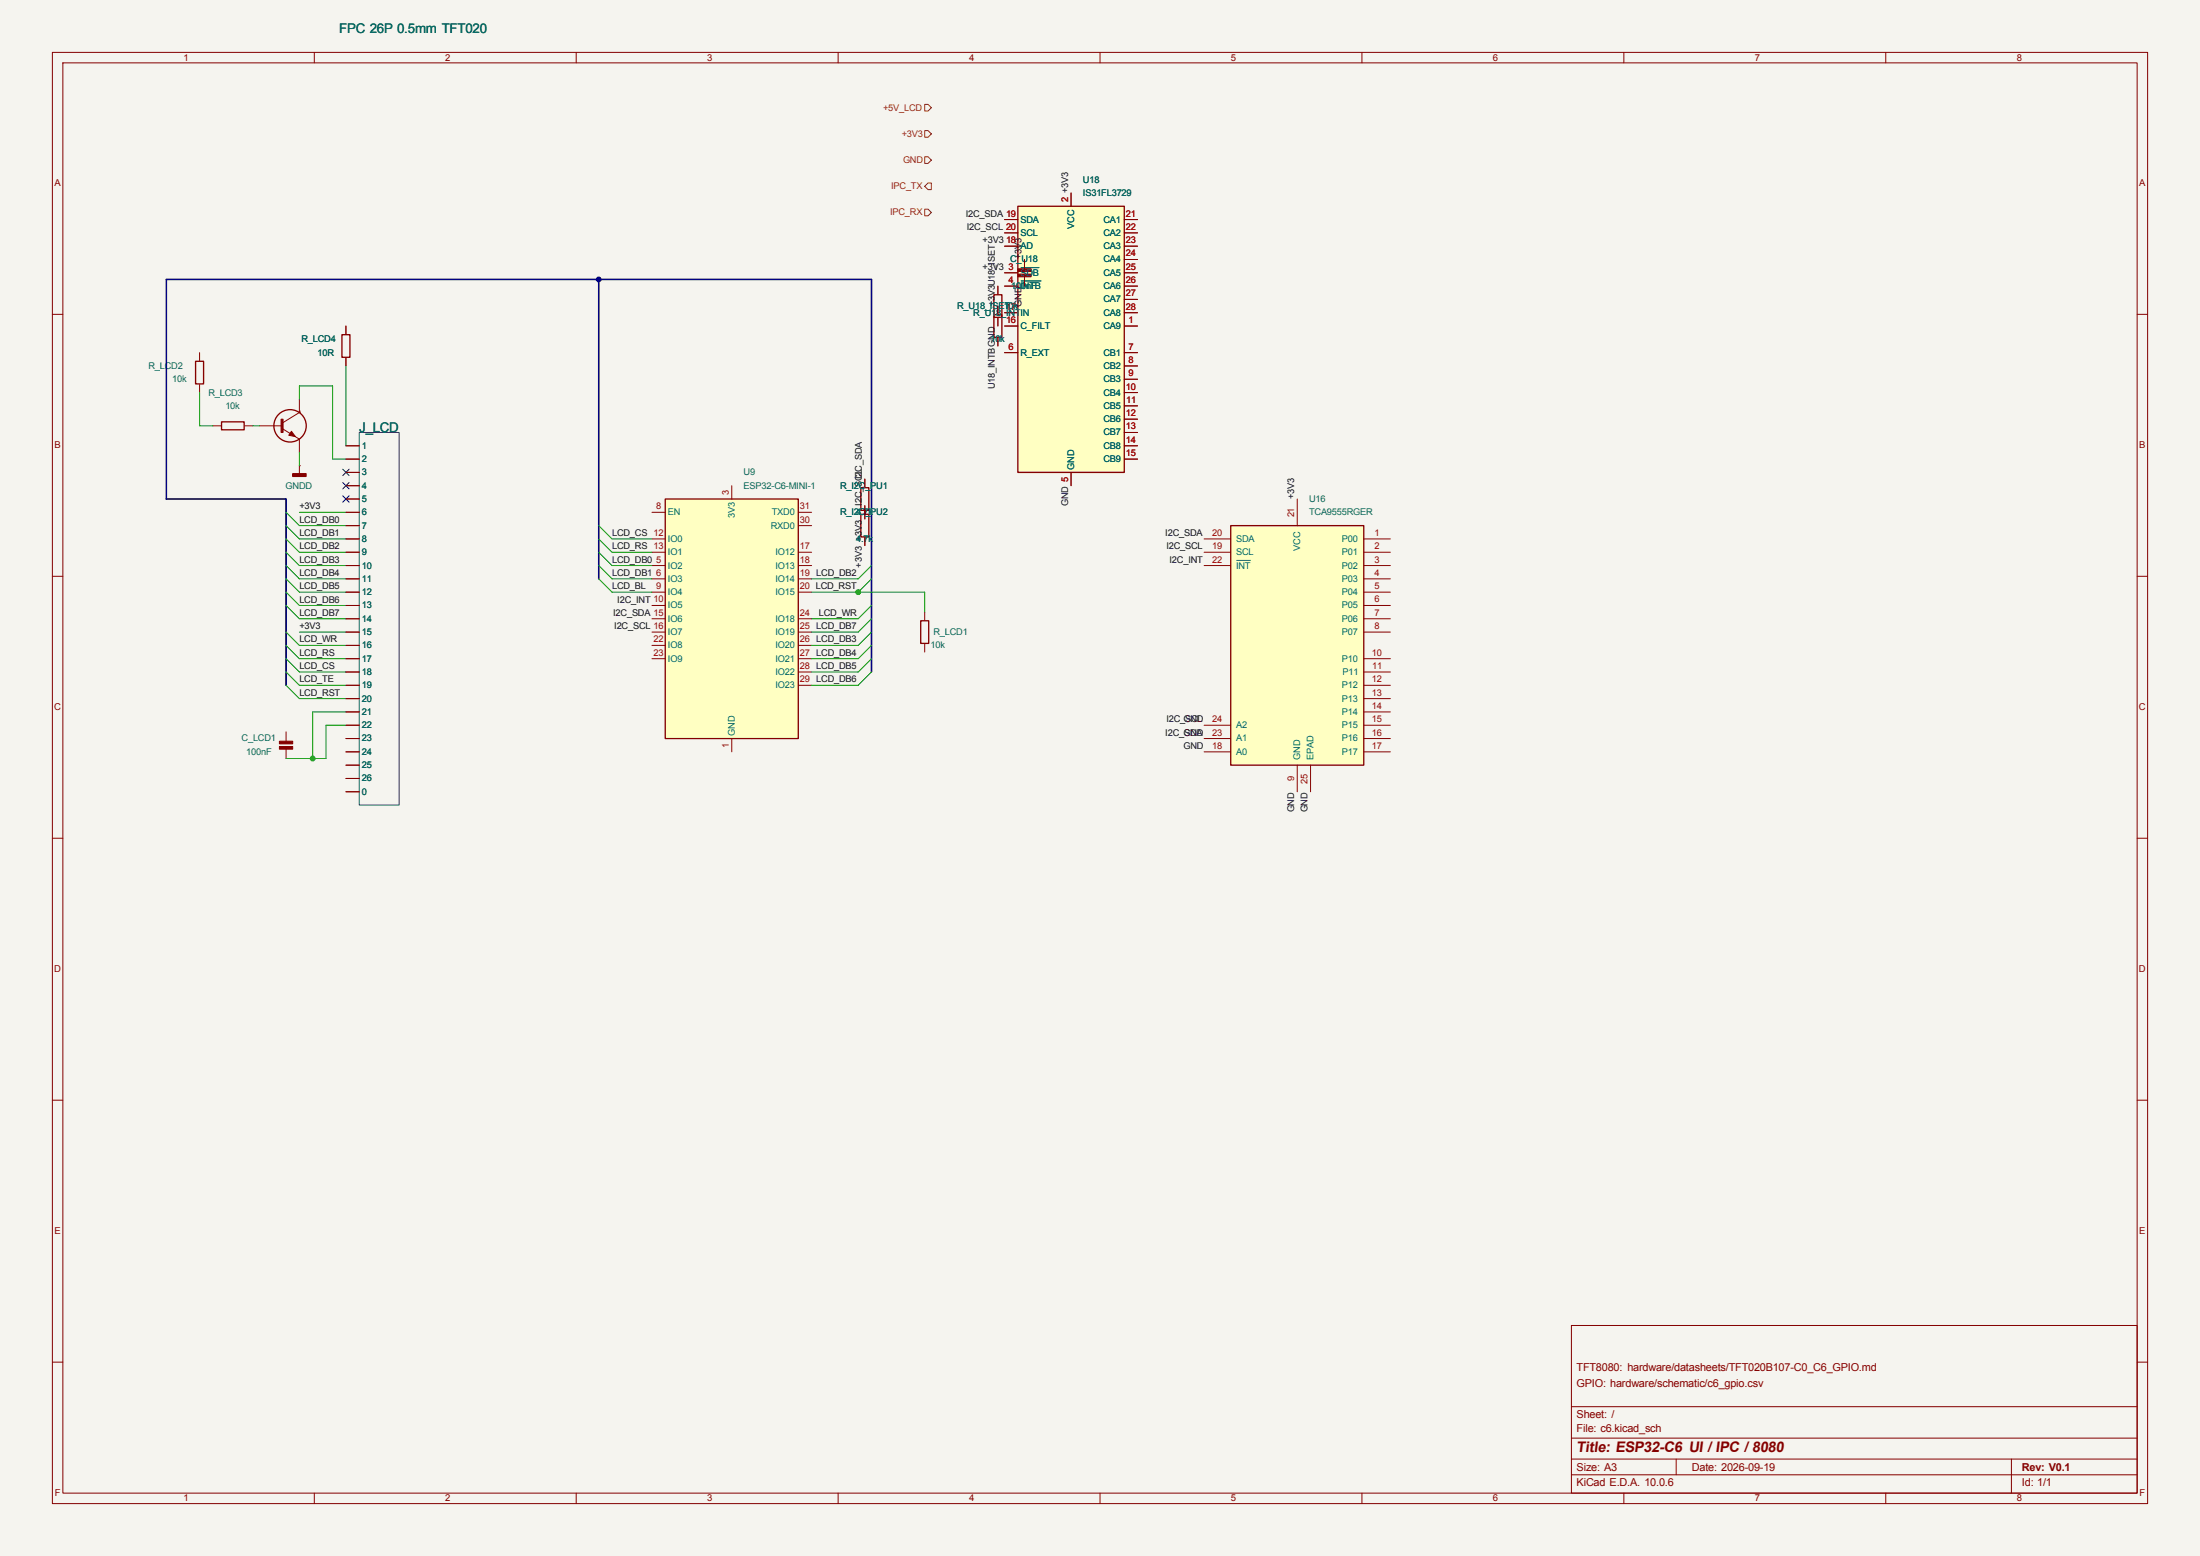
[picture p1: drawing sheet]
<svg xmlns="http://www.w3.org/2000/svg" width="420mm" height="297mm" viewBox="0 0 420 297" stroke-linecap="round" stroke-linejoin="round" font-family="sans-serif">
<path d="M0 0h420v297h-420z" fill="#f5f4ef" stroke="#f5f4ef" stroke-width=".19"/>
<g fill="none" stroke="#840000" stroke-width=".19">
<path d="M10 10h400v277h-400zM12 12h396v273h-396zM60 10v2M110 10v2M160 10v2M210 10v2M260 10v2M310 10v2M360 10v2M190.5 58.4v1.5M10 60h2M57.1 78.5h.1"/>
<path d="M57.1 78.7h.1M57.1 76.2v2.5M57.1 78.7l-3.3 2.1M190.5 64.5v1.5M408 60h2M49.5 81.3h4.3M53.8 81.8l3.3 2v2.6M57.1 88.9h.1M57.1 88.9v1.5M10 110h2M176.5 116.8v1.6M408 110h2"/>
<path d="M54.6 139.7v2M176.5 122.9v1.6M10 160h2M54.6 142.7v2.1M408 160h2M10 210h2M408 210h2M300 253h108v32h-108zM10 260h2M300 278.5h108M300 274.5h108M300 268.5h108"/>
<path d="M320 278.5v3M384 278.5v6.5M408 260h2M60 285v2M110 285v2M160 285v2M210 285v2M260 285v2M300 281.5h108M310 285v2M360 285v2"/>
</g>
<g fill="none" stroke="#840000" stroke-width=".25">
<path d="M189.7 60.1h1.6v4.3h-1.6zM175.8 118.5h1.5v4.3h-1.5z"/>
<circle cx="55.4" cy="81.3" r="3.1"/>
</g>
<g fill="#840000" stroke="#840000" stroke-width=".19">
<path d="M53.3 141.5h2.6v.5h-2.6z"/>
<path d="M53.3 142.5h2.6v.5h-2.6z"/>
<path d="M53.7 80h.3v2.6h-.3z"/>
<path d="M55.6 82.3l.8 1-1.3-.2z"/>
</g>
<path d="M55.9 90.4h2.5v.5h-2.5z" fill="#840000" stroke="#840000" stroke-width=".25"/>
<path d="M234.9 100.3h25.4v45.8h-25.4z" fill="#ffffc2"/>
<path d="M37.3 69h1.6v4.3h-1.6zM65.3 63.9h1.5v4.3h-1.5zM42.3 80.5h4.3v1.5h-4.3zM164.3 93.1h1.6v4.3h-1.6zM164.3 98.2h1.6v4.3h-1.6zM234.9 100.3h25.4v45.8h-25.4z" fill="none" stroke="#840000" stroke-width=".25"/>
<g fill="none" stroke="#840000" stroke-width=".19">
<path d="M38.1 67.3v1.5M38.1 73.4v1.5M66 62.2v1.6M66 68.3v1.6M40.6 81.3h1.6M46.7 81.3h1.6M165.1 91.4v1.6M165.1 96.5v2.6M247.6 95.3v5M165.1 102.6v1.5M229.9 102.9h5M229.9 105.4h5"/>
<path d="M229.9 108h5M260.3 102.9h5.1M260.3 105.4h5.1M260.3 108h5.1M260.3 110.5h5.1M260.3 113h5.1M260.3 115.6h5.1M260.3 118.1h5.1M229.9 138.4h5M260.3 120.7h5.1M260.3 125.7h5.1M260.3 128.3h5.1"/>
<path d="M260.3 130.8h5.1M260.3 133.4h5.1M260.3 135.9h5.1M260.3 138.4h5.1M229.9 141h5M229.9 143.5h5M247.6 146.1v5M250.2 146.1v5M260.3 141h5.1M260.3 143.5h5.1"/>
</g>
<path d="M236.1 107h2.6" fill="none" stroke="#006464" stroke-width=".19"/>
<path d="M127 95.3h25.4v45.7h-25.4z" fill="#ffffc2"/>
<path d="M127 95.3h25.4v45.7h-25.4z" fill="none" stroke="#840000" stroke-width=".25"/>
<g fill="none" stroke="#840000" stroke-width=".19">
<path d="M124.5 97.8h2.5M139.7 92.7v2.6M152.4 97.8h2.5M124.5 108h2.5M124.5 110.5h2.5M124.5 113h2.5M124.5 115.6h2.5M124.5 102.9h2.5M124.5 105.4h2.5M124.5 118.1h2.5M152.4 108h2.5M152.4 110.5h2.5"/>
<path d="M152.4 113h2.5M152.4 105.4h2.5M152.4 118.1h2.5M152.4 100.3h2.5M124.5 120.7h2.5M124.5 123.2h2.5M124.5 125.7h2.5M152.4 120.7h2.5M152.4 123.2h2.5M152.4 125.7h2.5M152.4 128.3h2.5M152.4 130.8h2.5"/>
<path d="M139.7 141v2.5"/>
</g>
<path d="M194.3 39.4h20.3v50.8h-20.3z" fill="#ffffc2"/>
<path d="M194.3 39.4h20.3v50.8h-20.3zM189.7 56.3h1.6v4.3h-1.6z" fill="none" stroke="#840000" stroke-width=".25"/>
<g fill="none" stroke="#840000" stroke-width=".19">
<path d="M204.5 36.8v2.6M190.5 54.6v1.5M190.5 58.4v1.5M191.8 52.1h2.5M191.8 54.6h2.5M191.8 59.7h2.5M191.8 47h2.5M191.8 41.9h2.5M191.8 44.5h2.5M195.6 49.5v2.1M195.6 52.6v2M214.6 52.1h2.6"/>
<path d="M214.6 54.6h2.6M214.6 59.7h2.6M214.6 47h2.6M214.6 41.9h2.6M214.6 44.5h2.6M214.6 49.5h2.6M214.6 57.2h2.6M66 62.2v1.6M66 68.3v1.6M190.5 60.7v1.5M190.5 64.5v1.5M191.8 62.2h2.5"/>
<path d="M191.8 67.3h2.5M214.6 62.2h2.6M214.6 67.3h2.6M214.6 69.9h2.6M214.6 72.4h2.6M214.6 74.9h2.6M214.6 77.5h2.6M66 85.1h2.6M66 87.6h2.6M66 90.2h2.6M66 92.7h2.6M66 95.3h2.6"/>
<path d="M66 97.8h2.6M165.1 91.4v1.6M165.1 96.5v2.6M204.5 90.2v2.5M214.6 80h2.6M214.6 82.6h2.6M214.6 85.1h2.6M214.6 87.6h2.6M66 100.3h2.6M66 102.9h2.6M66 105.4h2.6M66 108h2.6"/>
<path d="M66 110.5h2.6M66 113h2.6M66 115.6h2.6M66 118.1h2.6M165.1 102.6v1.5M66 120.7h2.6M66 123.2h2.6M66 125.7h2.6M66 128.3h2.6M66 130.8h2.6M66 133.4h2.6M66 135.9h2.6"/>
<path d="M66 138.4h2.6M66 151.1h2.6M66 141h2.6M66 143.5h2.6M66 146.1h2.6M66 148.6h2.6"/>
</g>
<path d="M194.9 51.1h3.4M194.9 53.6h3.8" fill="none" stroke="#006464" stroke-width=".19"/>
<path d="M68.6 82.6h7.6v71.1h-7.6z" fill="none" stroke="#1f4769" stroke-width=".19"/>
<g fill="#840000" stroke="#840000" stroke-width=".19">
<path d="M194.3 51.3h2.5v.5h-2.5z"/>
<path d="M194.3 52.3h2.5v.5h-2.5z"/>
</g>
<path d="M176.5 19.9h.7l.6 .7-.6 .6h-.7zM176.5 29.9h.7l.6 .7-.6 .6h-.7zM176.5 24.9h.7l.6 .7-.6 .6h-.7zM176.5 39.9h.7l.6 .7-.6 .6h-.7zM177.2 34.9h.6v1.3h-.6l-.7-.6z" fill="none" stroke="#725600" stroke-width=".19"/>
<path d="M114.3 53.3v57.2M166.4 128.3v-75h-134.7v42h22.9v35.5" fill="none" stroke="#000084" stroke-width=".3"/>
<g fill="none" stroke="#009600" stroke-width=".19">
<path d="M38.1 74.9v6.4h2.5M57.1 76.2v-2.5h6.4v13.9h2.5M66 69.9v15.2M48.3 81.3h1.2M54.6 97.8l2.5 2.5h8.9M57.1 97.8h8.9M57.1 86.4v2.5M54.6 115.6l2.5 2.5h8.9M54.6 110.5l2.5 2.5h8.9M54.6 100.3l2.5 2.6h8.9M54.6 102.9l2.5 2.5h8.9M54.6 108l2.5 2.5h8.9"/>
<path d="M54.6 105.4l2.5 2.6h8.9M54.6 113l2.5 2.6h8.9M114.3 110.5l2.5 2.5h7.7M114.3 100.3l2.5 2.6h7.7M114.3 102.9l2.5 2.5h7.7M114.3 108l2.5 2.5h7.7M114.3 105.4l2.5 2.6h7.7M154.9 113h21.6v3.8M166.4 115.6l-2.6 2.5h-8.9M166.4 118.1l-2.6 2.6h-8.9M166.4 108l-2.6 2.5h-8.9M166.4 110.5l-2.6 2.5"/>
<path d="M54.6 123.2l2.5 2.5h8.9M54.6 120.7l2.5 2.5h8.9M54.6 128.3l2.5 2.5h8.9M54.6 125.7l2.5 2.6h8.9M54.6 130.8l2.5 2.6h8.9M57.1 120.7h8.9M66 138.4h-3.8v6.4h-7.6M66 135.9h-6.3v8.9M166.4 123.2l-2.6 2.5h-8.9M166.4 120.7l-2.6 2.5h-8.9M166.4 128.3l-2.6 2.5h-8.9M166.4 125.7l-2.6 2.6h-8.9"/>
</g>
<path d="M65.4 92.1l1.2 1.2M65.4 89.6l1.2 1.2M65.4 94.6l1.2 1.3M66.6 92.1l-1.2 1.2M66.6 89.6l-1.2 1.2M66.6 94.6l-1.2 1.3" fill="none" stroke="#000084" stroke-width=".19"/>
<g fill="#009600" stroke="#009600" stroke-width=".19">
<circle cx="163.8" cy="113" r=".46"/>
<circle cx="59.7" cy="144.8" r=".46"/>
</g>
<circle cx="114.3" cy="53.3" r=".46" fill="#000084" stroke="#000084" stroke-width=".19"/>
<text font-size="2.8" fill="#840000" x="301" y="277.2">Title: ESP32-C6 UI / IPC / 8080</text>
<g font-size="2.5" fill="#006464">
<text x="64.8" y="6.2">FPC 26P 0.5mm TFT020</text>
<text x="68.6" y="82.4">J_LCD</text>
</g>
<g font-size="2.1" fill="#840000">
<text x="301" y="261.7">TFT8080: hardware/datasheets/TFT020B107-C0_C6_GPIO.md</text>
<text x="301" y="264.7">GPIO: hardware/schematic/c6_gpio.csv</text>
<text x="301" y="273.4">File: c6.kicad_sch</text>
<text x="301" y="270.7">Sheet: /</text>
<text x="301" y="280.8">Size: A3</text>
<text x="323" y="280.8">Date: 2026-09-19</text>
<text x="386" y="280.8">Rev: V0.1</text>
<text x="301" y="283.6">KiCad E.D.A. 10.0.6</text>
<text x="386" y="283.6">Id: 1/1</text>
</g>
<g font-size="1.8" fill="#840000">
<text x="35" y="11.6">1</text>
<text x="85" y="11.6">2</text>
<text x="135" y="11.6">3</text>
<text x="185" y="11.6">4</text>
<text x="235" y="11.6">5</text>
<text x="285" y="11.6">6</text>
<text x="335" y="11.6">7</text>
<text x="385" y="11.6">8</text>
<text x="10.4" y="35.6">A</text>
<text x="408.4" y="35.6">A</text>
<text x="10.4" y="85.6">B</text>
<text x="408.4" y="85.6">B</text>
<text x="10.3" y="135.6">C</text>
<text x="408.3" y="135.6">C</text>
<text x="10.3" y="185.6">D</text>
<text x="408.3" y="185.6">D</text>
<text x="10.4" y="235.6">E</text>
<text x="408.4" y="235.6">E</text>
<text x="10.4" y="285.6">F</text>
<text x="35" y="286.6">1</text>
<text x="85" y="286.6">2</text>
<text x="135" y="286.6">3</text>
<text x="185" y="286.6">4</text>
<text x="235" y="286.6">5</text>
<text x="285" y="286.6">6</text>
<text x="335" y="286.6">7</text>
<text x="385" y="286.6">8</text>
<text x="408.4" y="285.6">F</text>
</g>
<g font-size="1.8" fill="#725600">
<text x="168.6" y="21.1">+5V_LCD</text>
<text x="172.1" y="26.1">+3V3</text>
<text x="172.4" y="31.1">GND</text>
<text x="169.9" y="41.1">IPC_RX</text>
<text x="170.1" y="36.1">IPC_TX</text>
</g>
<g font-size="1.8" fill="#006464">
<text x="206.7" y="34.9">U18</text>
<text x="206.7" y="37.4">IS31FL3729</text>
<text x="194.8" y="47.6">AD</text>
<text x="194.8" y="42.5">SDA</text>
<text x="194.8" y="45">SCL</text>
<text x="205" y="43.6" transform="rotate(-90 205 43.6)">VCC</text>
<text x="210.7" y="42.5">CA1</text>
<text x="210.7" y="45">CA2</text>
<text x="210.7" y="47.6">CA3</text>
<text x="192.8" y="50.1">C_U18</text>
<text x="194.8" y="52.6">SDB</text>
<text x="210.7" y="50.1">CA4</text>
<text x="210.7" y="52.6">CA5</text>
<text x="182.7" y="59">R_U18_ISET17</text>
<text x="191.6" y="59">10k</text>
<text x="193.1" y="55.2">100nF</text>
<text x="194.8" y="55.2">INTB</text>
<text x="210.7" y="55.2">CA6</text>
<text x="210.7" y="57.7">CA7</text>
<text x="57.6" y="65.3">R_LCD4</text>
<text x="185.8" y="60.3">R_U18_INT</text>
<text x="189.1" y="65.3">10k</text>
<text x="194.8" y="62.8">C_FILT</text>
<text x="194.8" y="60.3">IN</text>
<text x="210.7" y="62.8">CA9</text>
<text x="210.7" y="60.3">CA8</text>
<text x="28.3" y="70.4">R_LCD2</text>
<text x="60.6" y="67.9">10R</text>
<text x="194.8" y="67.9">R_EXT</text>
<text x="210.7" y="67.9">CB1</text>
<text x="210.7" y="70.4">CB2</text>
<text x="32.9" y="73">10k</text>
<text x="39.8" y="75.5">R_LCD3</text>
<text x="210.7" y="73">CB3</text>
<text x="210.7" y="75.5">CB4</text>
<text x="43" y="78">10k</text>
<text x="210.7" y="78">CB5</text>
<text x="210.7" y="80.6">CB6</text>
<text x="210.7" y="83.1">CB7</text>
<text x="69.1" y="85.7">1</text>
<text x="69.1" y="88.2">2</text>
<text x="205" y="89.7" transform="rotate(-90 205 89.7)">GND</text>
<text x="210.7" y="85.7">CB8</text>
<text x="210.7" y="88.2">CB9</text>
<text x="54.5" y="93.3">GNDD</text>
<text x="69.1" y="90.7">3</text>
<text x="69.1" y="93.3">4</text>
<text x="69.1" y="95.8">5</text>
<text x="142" y="90.7">U9</text>
<text x="142" y="93.3">ESP32-C6-MINI-1</text>
<text x="160.4" y="93.3">R_I2C_PU1</text>
<text x="249.9" y="95.8">U16</text>
<text x="69.1" y="98.4">6</text>
<text x="69.1" y="100.9">7</text>
<text x="127.5" y="98.4">EN</text>
<text x="140.3" y="98.9" transform="rotate(-90 140.3 98.9)">3V3</text>
<text x="147.2" y="100.9">RXD0</text>
<text x="147.4" y="98.4">TXD0</text>
<text x="160.4" y="98.4">R_I2C_PU2</text>
<text x="163.4" y="98.4">4.7k</text>
<text x="249.9" y="98.4">TCA9555RGER</text>
<text x="69.1" y="103.4">8</text>
<text x="69.1" y="106">9</text>
<text x="127.5" y="103.4">IO0</text>
<text x="127.5" y="106">IO1</text>
<text x="148" y="106">IO12</text>
<text x="163.4" y="103.4">4.7k</text>
<text x="236" y="106">SCL</text>
<text x="236" y="103.4">SDA</text>
<text x="248.2" y="105.1" transform="rotate(-90 248.2 105.1)">VCC</text>
<text x="256.2" y="103.4">P00</text>
<text x="256.2" y="106">P01</text>
<text x="69.1" y="108.5">10</text>
<text x="69.1" y="111.1">11</text>
<text x="69.1" y="113.6">12</text>
<text x="127.5" y="108.5">IO2</text>
<text x="127.5" y="111.1">IO3</text>
<text x="127.5" y="113.6">IO4</text>
<text x="148" y="108.5">IO13</text>
<text x="148" y="111.1">IO14</text>
<text x="148" y="113.6">IO15</text>
<text x="236" y="108.5">INT</text>
<text x="256.2" y="108.5">P02</text>
<text x="256.2" y="111.1">P03</text>
<text x="256.2" y="113.6">P04</text>
<text x="69.1" y="116.1">13</text>
<text x="69.1" y="118.7">14</text>
<text x="127.5" y="116.1">IO5</text>
<text x="127.5" y="118.7">IO6</text>
<text x="148" y="118.7">IO18</text>
<text x="256.2" y="116.1">P05</text>
<text x="256.2" y="118.7">P06</text>
<text x="69.1" y="121.2">15</text>
<text x="69.1" y="123.8">16</text>
<text x="127.5" y="121.2">IO7</text>
<text x="127.5" y="123.8">IO8</text>
<text x="148" y="121.2">IO19</text>
<text x="148" y="123.8">IO20</text>
<text x="177.6" y="123.8">10k</text>
<text x="178.2" y="121.2">R_LCD1</text>
<text x="256.2" y="121.2">P07</text>
<text x="69.1" y="126.3">17</text>
<text x="69.1" y="128.8">18</text>
<text x="69.1" y="131.4">19</text>
<text x="127.5" y="126.3">IO9</text>
<text x="148" y="126.3">IO21</text>
<text x="148" y="128.8">IO22</text>
<text x="148" y="131.4">IO23</text>
<text x="256.2" y="126.3">P10</text>
<text x="256.2" y="131.4">P12</text>
<text x="256.3" y="128.8">P11</text>
<text x="69.1" y="133.9">20</text>
<text x="69.1" y="136.5">21</text>
<text x="256.2" y="133.9">P13</text>
<text x="256.2" y="136.5">P14</text>
<text x="46.1" y="141.5">C_LCD1</text>
<text x="69.1" y="139">22</text>
<text x="69.1" y="141.5">23</text>
<text x="140.3" y="140.5" transform="rotate(-90 140.3 140.5)">GND</text>
<text x="236" y="141.5">A1</text>
<text x="236" y="139">A2</text>
<text x="256.2" y="139">P15</text>
<text x="256.2" y="141.5">P16</text>
<text x="47" y="144.1">100nF</text>
<text x="69.1" y="144.1">24</text>
<text x="69.1" y="146.6">25</text>
<text x="69.1" y="149.2">26</text>
<text x="236" y="144.1">A0</text>
<text x="248.2" y="145" transform="rotate(-90 248.2 145)">GND</text>
<text x="250.8" y="145" transform="rotate(-90 250.8 145)">EPAD</text>
<text x="256.2" y="144.1">P17</text>
<text x="69.1" y="151.7">0</text>
</g>
<g font-size="1.8" fill="#0f0f0f">
<text x="184.4" y="41.3">I2C_SDA 19</text>
<text x="184.6" y="43.9">I2C_SCL 20</text>
<text x="187.6" y="46.4">+3V3</text>
<text x="187.6" y="51.5">+3V3</text>
<text x="195" y="49.5" transform="rotate(-90 195 49.5)">+3V3</text>
<text x="189.9" y="58.4" transform="rotate(-90 189.9 58.4)">+3V3U18_ISET</text>
<text x="195" y="58.6" transform="rotate(-90 195 58.6)">GND</text>
<text x="189.9" y="74.3" transform="rotate(-90 189.9 74.3)">U18_INTBGND</text>
<text x="164.5" y="91.4" transform="rotate(-90 164.5 91.4)">I2C_SDA</text>
<text x="247.1" y="95.2" transform="rotate(-90 247.1 95.2)">+3V3</text>
<text x="57.1" y="99.8">LCD_DB0</text>
<text x="57.1" y="97.2">+3V3</text>
<text x="164.5" y="96.5" transform="rotate(-90 164.5 96.5)">I2C_SCL</text>
<text x="203.9" y="96.7" transform="rotate(-90 203.9 96.7)">GND 5</text>
<text x="57.1" y="107.4">LCD_DB3</text>
<text x="57.1" y="102.3">LCD_DB1</text>
<text x="57.1" y="104.8">LCD_DB2</text>
<text x="116.8" y="102.3">LCD_CS 12</text>
<text x="116.8" y="104.8">LCD_RS 13</text>
<text x="116.8" y="107.4">LCD_DB0</text>
<text x="222.5" y="102.3">I2C_SDA</text>
<text x="222.7" y="104.8">I2C_SCL</text>
<text x="223.3" y="107.4">I2C_INT</text>
<text x="57.1" y="109.9">LCD_DB4</text>
<text x="57.1" y="112.5">LCD_DB5</text>
<text x="116.8" y="109.9">LCD_DB1</text>
<text x="116.8" y="112.5">LCD_BL</text>
<text x="155.8" y="109.9">LCD_DB2</text>
<text x="164.5" y="108.3" transform="rotate(-90 164.5 108.3)">+3V3 +3V3</text>
<text x="57.1" y="115">LCD_DB6</text>
<text x="57.1" y="117.5">LCD_DB7</text>
<text x="117.1" y="117.5">I2C_SDA 15</text>
<text x="117.8" y="115">I2C_INT 10</text>
<text x="156.3" y="117.5">LCD_WR</text>
<text x="57.1" y="120.1">+3V3</text>
<text x="57.1" y="125.2">LCD_RS</text>
<text x="57.1" y="122.6">LCD_WR</text>
<text x="117.3" y="120.1">I2C_SCL 16</text>
<text x="155.8" y="120.1">LCD_DB7</text>
<text x="155.8" y="122.6">LCD_DB3</text>
<text x="155.8" y="125.2">LCD_DB4</text>
<text x="57.1" y="130.2">LCD_TE</text>
<text x="57.1" y="127.7">LCD_CS</text>
<text x="155.8" y="127.7">LCD_DB5</text>
<text x="155.8" y="130.2">LCD_DB6</text>
<text x="57.1" y="132.8">LCD_RST</text>
<text x="222.7" y="137.9">I2C_SCL</text>
<text x="225.9" y="137.9">GND</text>
<text x="222.5" y="140.4">I2C_SDA</text>
<text x="225.9" y="140.4">GND</text>
<text x="225.9" y="142.9">GND</text>
<text x="247.1" y="155.1" transform="rotate(-90 247.1 155.1)">GND</text>
<text x="249.6" y="155.1" transform="rotate(-90 249.6 155.1)">GND</text>
</g>
<g font-size="1.8" fill="#a90000">
<text x="192.1" y="41.3">19</text>
<text x="203.9" y="38.6" transform="rotate(-90 203.9 38.6)">2 +3V3</text>
<text x="203.9" y="38.6" transform="rotate(-90 203.9 38.6)">2</text>
<text x="214.9" y="41.3">21</text>
<text x="192.1" y="46.4">18</text>
<text x="192.1" y="43.9">20</text>
<text x="214.9" y="43.9">22</text>
<text x="214.9" y="46.4">23</text>
<text x="192.5" y="51.5">3</text>
<text x="214.9" y="49">24</text>
<text x="214.9" y="51.5">25</text>
<text x="192.5" y="54">4</text>
<text x="214.9" y="54">26</text>
<text x="214.9" y="56.6">27</text>
<text x="214.9" y="59.1">28</text>
<text x="192.1" y="61.7">16</text>
<text x="215.4" y="61.7">1</text>
<text x="192.5" y="66.7">6</text>
<text x="215.4" y="66.7">7</text>
<text x="215.4" y="69.3">8</text>
<text x="215.4" y="71.8">9</text>
<text x="214.9" y="74.4">10</text>
<text x="215" y="76.9">11</text>
<text x="214.9" y="79.4">12</text>
<text x="214.9" y="82">13</text>
<text x="214.9" y="84.5">14</text>
<text x="214.9" y="87.1">15</text>
<text x="139.1" y="94.5" transform="rotate(-90 139.1 94.5)">3</text>
<text x="203.9" y="91.9" transform="rotate(-90 203.9 91.9)">5</text>
<text x="125.2" y="97.2">8</text>
<text x="152.7" y="99.8">30</text>
<text x="152.7" y="97.2">31</text>
<text x="247.1" y="98.8" transform="rotate(-90 247.1 98.8)">21</text>
<text x="125.2" y="107.4">5</text>
<text x="152.7" y="104.8">17</text>
<text x="152.7" y="107.4">18</text>
<text x="231.4" y="104.8">19</text>
<text x="231.4" y="102.3">20</text>
<text x="231.4" y="107.4">22</text>
<text x="262.4" y="102.3">1</text>
<text x="262.4" y="104.8">2</text>
<text x="262.4" y="107.4">3</text>
<text x="125.2" y="109.9">6</text>
<text x="125.2" y="112.5">9</text>
<text x="152.7" y="109.9">19</text>
<text x="152.7" y="112.5">20 LCD_RST</text>
<text x="262.4" y="109.9">4</text>
<text x="262.4" y="112.5">5</text>
<text x="152.7" y="117.5">24</text>
<text x="262.4" y="115">6</text>
<text x="262.4" y="117.5">7</text>
<text x="124.7" y="122.6">22</text>
<text x="124.7" y="125.2">23</text>
<text x="152.7" y="120.1">25</text>
<text x="152.7" y="122.6">26</text>
<text x="152.7" y="125.2">27</text>
<text x="261.9" y="125.2">10</text>
<text x="262.4" y="120.1">8</text>
<text x="152.7" y="127.7">28</text>
<text x="152.7" y="130.2">29</text>
<text x="261.9" y="130.2">12</text>
<text x="262" y="127.7">11</text>
<text x="231.4" y="137.9">24</text>
<text x="261.9" y="132.8">13</text>
<text x="261.9" y="135.3">14</text>
<text x="261.9" y="137.9">15</text>
<text x="139.1" y="142.7" transform="rotate(-90 139.1 142.7)">1</text>
<text x="231.4" y="142.9">18</text>
<text x="231.4" y="140.4">23</text>
<text x="261.9" y="140.4">16</text>
<text x="261.9" y="142.9">17</text>
<text x="247.1" y="149.1" transform="rotate(-90 247.1 149.1)">9</text>
<text x="249.6" y="149.6" transform="rotate(-90 249.6 149.6)">25</text>
</g>
</svg>
